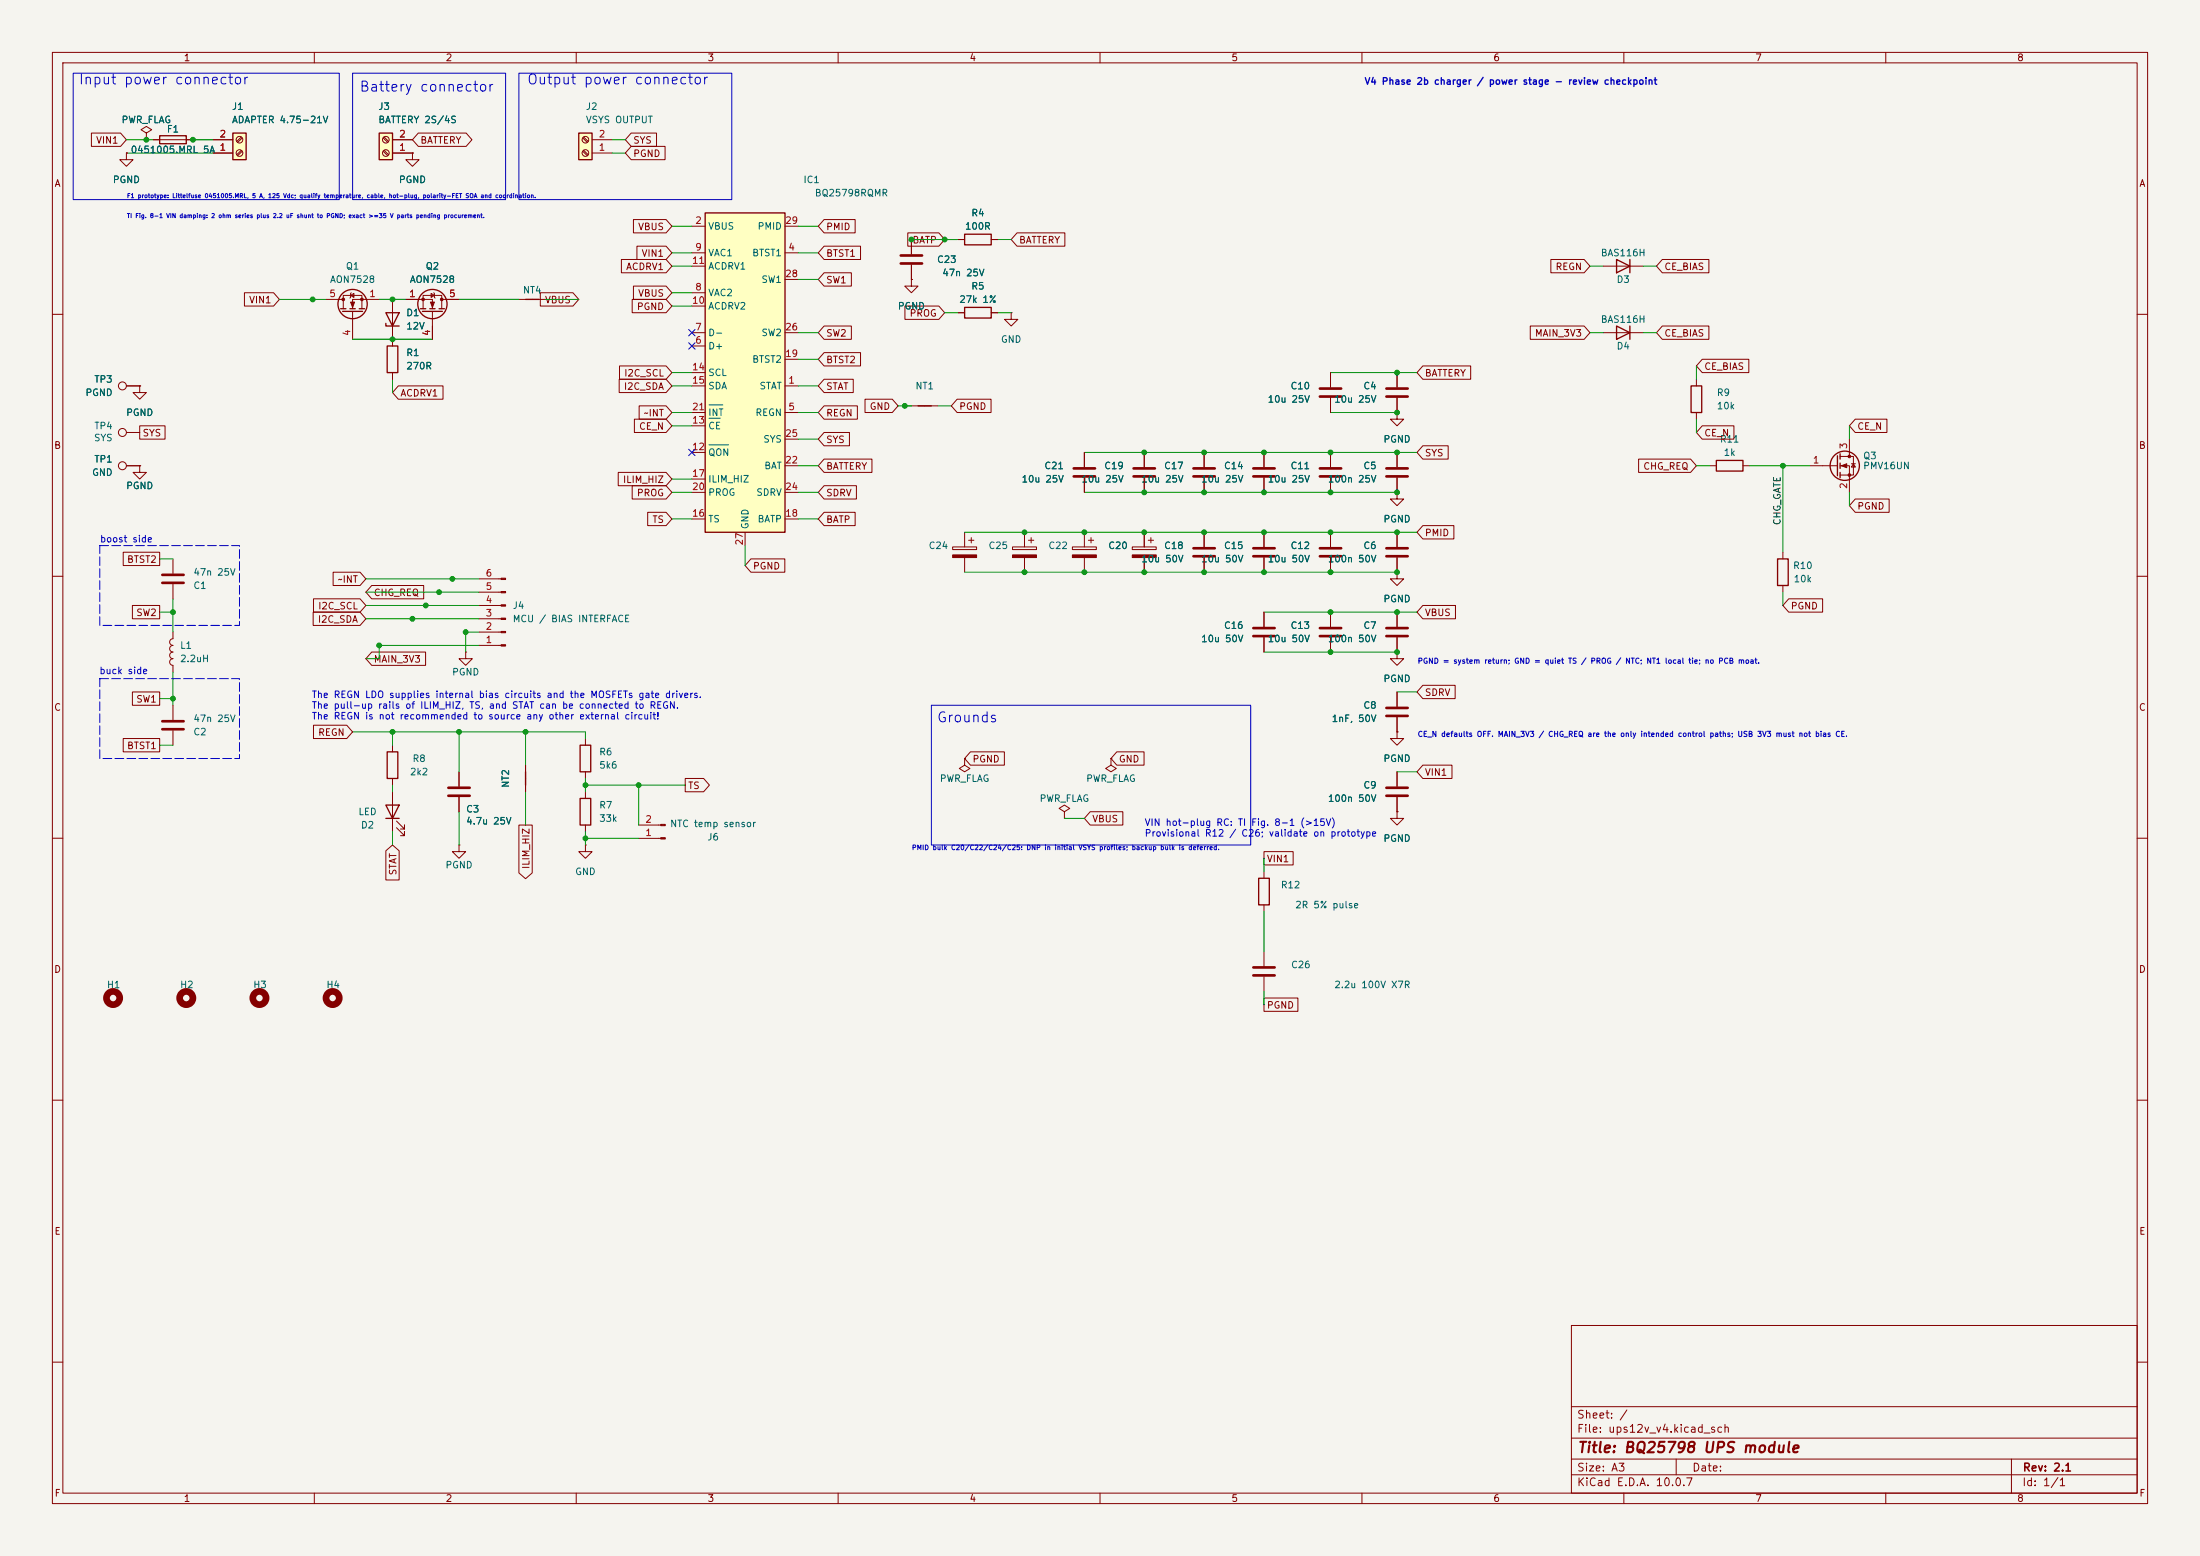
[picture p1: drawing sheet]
<svg xmlns="http://www.w3.org/2000/svg" width="420mm" height="297mm" viewBox="0 0 420 297" stroke-linecap="round" stroke-linejoin="round" font-family="sans-serif">
<path d="M0 0h420v297h-420z" fill="#f5f4ef" stroke="#f5f4ef" stroke-width=".19"/>
<g fill="none" stroke="#840000" stroke-width=".19">
<path d="M10 10h400v277h-400zM12 12h396v273h-396zM60 10v2M110 10v2M160 10v2M210 10v2M260 10v2M310 10v2M360 10v2M174 53.3v1.3h1.3l-1.3 1.3-1.3-1.3h1.3M174 53.3h.1M174 45.7v2.8"/>
<path d="M174 50.5v2.8M182.9 45.7h1.2M182.9 59.7h1.2M189.2 45.7h1.3M189.2 59.7h1.3M193 59.7v1.3h1.3l-1.3 1.2-1.2-1.2h1.2M193 59.7h.1M306.1 50.8h7.6M10 60h2M24.1 73.7h2.6M26.7 73.7v1.2h-1.3l1.3 1.3 1.2-1.3h-1.2M26.7 73.7h.1"/>
<path d="M74.9 64.8v1.2M74.9 71.1v1.3M174 77.5h5.1M254 71.1v2.8M254 75.9v2.8M306.1 63.5h7.6M323.8 72.4v1.3M323.8 78.7v1.3M408 60h2M24.1 88.9h2.6M24.1 82.6h2.6M26.7 88.9v1.3h1.2l-1.2 1.2-1.3-1.2h1.3"/>
<path d="M26.7 88.9h.1M229.9 86.4v2.8M229.9 91.2v2.8M266.7 94v1.3h-1.3l1.3 1.2 1.3-1.2h-1.3M266.7 94h.1M345.4 88.9h5.4M351.3 87.1h2.5v3.6h-2.5M351.3 88.9h1.8v5.1M353.1 83.8v3.3M353.4 88.5h.8M353.8 88.5l.4 .7h-.8zM10 110h2"/>
<path d="M33 106.7v2.8M33 111.5v2.8M91.4 118.1h4.3M91.4 115.6h4.3M91.4 113h4.3M91.4 110.5h4.3M408 110h2M33 134.6v2.8M33 139.4v2.8M88.9 124.5v1.2h1.3l-1.3 1.3-1.3-1.3h1.3M88.9 124.5h.1M91.4 123.2h4.3"/>
<path d="M91.4 120.7h4.3M10 160h2M87.6 147.3v2.8M87.6 152.1v2.8M100.3 146.1v5M111.8 141v1.2M111.8 147.3v1.3M408 160h2M10 210h2M408 210h2M300 253h108v32h-108zM10 260h2"/>
<path d="M300 278.5h108M300 274.5h108M300 268.5h108M320 278.5v3M384 278.5v6.5M408 260h2M60 285v2M110 285v2M160 285v2M210 285v2M260 285v2M300 281.5h108"/>
<path d="M310 285v2M360 285v2"/>
<circle cx="23.4" cy="73.7" r=".76"/>
<circle cx="23.4" cy="88.9" r=".76"/>
<circle cx="23.4" cy="82.5" r=".76"/>
</g>
<g fill="none" stroke="#840000" stroke-width=".25">
<path d="M184.1 44.7h5.1v2h-5.1zM184.1 58.7h5.1v2h-5.1zM308.6 49.5l2.5 1.3-2.5 1.3zM311.1 49.5v2.6M73.9 66h2v5.1h-2zM175.3 77.5h2.5M308.6 62.2l2.5 1.3-2.5 1.3zM311.1 62.2v2.6M322.8 73.7h2.1v5h-2.1zM350.8 87v3.8M351.3 86.6v1M351.3 88.4v1"/>
<path d="M351.3 90.2v1M100.3 147.3v2.6M110.7 142.2h2.1v5.1h-2.1z"/>
<circle cx="352.2" cy="88.9" r="2.79"/>
</g>
<g fill="#840000" stroke="#840000" stroke-width=".19">
<path d="M351.5 88.9l1.1-.4v.8z"/>
<path d="M95.7 123.1h.8v.2h-.8z"/>
<path d="M95.7 120.5h.8v.3h-.8z"/>
<path d="M95.7 118h.8v.2h-.8z"/>
<path d="M95.7 115.4h.8v.3h-.8z"/>
<path d="M95.7 112.9h.8v.3h-.8z"/>
<path d="M95.7 110.4h.8v.2h-.8z"/>
<circle cx="353.1" cy="87.1" r=".25"/>
<circle cx="353.1" cy="90.7" r=".25"/>
</g>
<path d="M172 48.8h4M172 50.3h4M252 74.2h4M252 75.7h4M227.8 89.4h4.1M227.8 90.9h4.1M31 111.3h4.1M31 109.7h4.1M31 139.2h4.1M31 137.7h4.1M85.6 150.4h4.1M85.6 151.9h4.1" fill="none" stroke="#840000" stroke-width=".51"/>
<path d="M44.4 25.4h2.6v5.1h-2.6z" fill="#ffffc2"/>
<path d="M44.4 25.4h2.6v5.1h-2.6zM339.3 106.7h2.1v5.1h-2.1zM73.7 153.7h2.5l-1.3 2.5zM73.7 156.2h2.5M73.9 143.5h2v5.1h-2zM110.7 152.4h2.1v5.1h-2.1z" fill="none" stroke="#840000" stroke-width=".25"/>
<g fill="none" stroke="#840000" stroke-width=".19">
<path d="M40.6 29.2h3.8M40.6 26.7h3.8M46.1 28.7l-.9 .8M46.1 26.2l-.9 .8M46.2 28.9l-.8 .8M46.2 26.3l-.8 .9M266.7 78.7v1.3h-1.3l1.3 1.3 1.3-1.3h-1.3M266.7 78.7h.1M266.7 71.1v2.8M266.7 75.9v2.8M218.4 86.4v2.8M218.4 91.2v2.8"/>
<path d="M241.3 86.4v2.8M241.3 91.2v2.8M254 86.4v2.8M254 91.2v2.8M216.2 104.4h4.5v.5h-4.5zM218.4 101.6v2.8M218.4 106.4v2.8M219.2 103.1h1M219.7 102.6v1M229.9 101.6v2.8M229.9 106.4v2.8M241.3 101.6v2.8"/>
<path d="M241.3 106.4v2.8M241.3 116.8v2.8M340.4 105.4v1.3M340.4 111.8v1.2M33 120.7v1.2a.64 .64 0 0 0-.6 .7 .64 .64 0 0 0 .6 .6 .64 .64 0 0 0-.6 .6 .64 .64 0 0 0 .6 .7 .64 .64 0 0 0-.6 .6 .64 .64 0 0 0 .6 .6 .64 .64 0 0 0-.6 .7 .64 .64 0 0 0 .6 .6v1.3M241.3 121.7v2.8M74.9 142.2v1.3M74.9 148.6v1.3M74.9 151.1v7.7M75.7 158l1.5 1.5v-.7v.7h-.7M75.7 156.7l1.5 1.5v-.7v.7h-.7M111.8 151.1v1.3"/>
<path d="M111.8 157.5v1.3M121.9 157.5h4.2M87.6 161.3v1.3h1.3l-1.3 1.2-1.2-1.2h1.2M87.6 161.3h.1M111.8 161.3v1.3h1.2l-1.2 1.2-1.3-1.2h1.3M111.8 161.3h.1M121.9 160h4.2"/>
<circle cx="45.7" cy="26.7" r=".63"/>
<circle cx="45.7" cy="29.2" r=".63"/>
</g>
<g fill="none" stroke="#840000" stroke-width=".51">
<path d="M264.7 74.2h4M264.7 75.7h4M216.4 89.4h4.1M216.4 90.9h4.1M239.3 89.4h4M239.3 90.9h4M252 89.4h4M252 90.9h4M227.8 104.6h4.1M227.8 106.2h4.1M239.3 104.6h4M239.3 106.2h4"/>
<path d="M239.3 119.9h4M239.3 121.4h4"/>
</g>
<g fill="#840000" stroke="#840000" stroke-width=".19">
<path d="M216.2 105.9h4.5v.5h-4.5z"/>
<path d="M126.1 159.9h.9v.2h-.9z"/>
<path d="M126.1 157.4h.9v.2h-.9z"/>
</g>
<g fill="none" stroke="#840000" stroke-width="1.3">
<circle cx="21.6" cy="190.5" r="1.27"/>
<circle cx="35.6" cy="190.5" r="1.27"/>
<circle cx="49.5" cy="190.5" r="1.27"/>
<circle cx="63.5" cy="190.5" r="1.27"/>
</g>
<path d="M134.6 40.6h15.3v61h-15.3z" fill="#ffffc2"/>
<path d="M100.3 57.2h2.6M134.6 40.6h15.3v61h-15.3z" fill="none" stroke="#840000" stroke-width=".25"/>
<g fill="none" stroke="#840000" stroke-width=".19">
<path d="M99.1 57.2h5M132.1 43.2h2.5M132.1 48.3h2.5M132.1 55.9h2.5M132.1 58.4h2.5M132.1 50.8h2.5M149.9 43.2h2.5M149.9 48.3h2.5M149.9 53.3h2.5M132.1 73.7h2.5M132.1 78.7h2.5M132.1 66h2.5"/>
<path d="M132.1 63.5h2.5M132.1 71.1h2.5M149.9 73.7h2.5M149.9 78.7h2.5M149.9 63.5h2.5M149.9 68.6h2.5M132.1 86.4h2.5M132.1 81.3h2.5M132.1 99.1h2.5M132.1 91.4h2.5M132.1 94h2.5M149.9 99.1h2.5"/>
<path d="M149.9 94h2.5M149.9 88.9h2.5M149.9 83.8h2.5M266.7 86.4v2.8M266.7 91.2v2.8M142.2 101.6v2.5M254 101.6v2.8M254 106.4v2.8M254 116.8v2.8M266.7 101.6v2.8M266.7 106.4v2.8M254 121.7v2.8"/>
<path d="M184.1 144.8v1.3l-1 .6 1 .6 1.1-.6-1.1-.6M184.1 144.8h.1M203.2 154.9l1-.6-1-.6-1 .6 1 .6v1.3M203.2 156.2h.1M212.1 144.8v1.3l-1 .6 1 .6 1-.6-1-.6M212.1 144.8h.1"/>
</g>
<path d="M135.4 79.8h2.1M135.4 77.3h2.6M135.4 84.9h3.7" fill="none" stroke="#006464" stroke-width=".19"/>
<path d="M264.7 89.4h4M264.7 90.9h4M252 104.6h4M252 106.2h4M252 119.9h4M264.7 104.6h4M264.7 106.2h4M252 121.4h4" fill="none" stroke="#840000" stroke-width=".51"/>
<path d="M110.5 25.4h2.5v5.1h-2.5z" fill="#ffffc2"/>
<g fill="none" stroke="#840000" stroke-width=".25">
<path d="M30.5 25.9h5.1v1.5h-5.1zM110.5 25.4h2.5v5.1h-2.5zM65 58.9h1M65.4 59.4h3.8M66.8 58.9h1M68.6 58.9h1M73.7 59.7h2.5l-1.3 2.5zM80.3 58.9h1M80.6 59.4h3.9M82 58.9h1.1M83.8 58.9h1M73.7 61.7v.5h2.5"/>
<path d="M327.7 87.9h5v2h-5z"/>
<circle cx="67.3" cy="58" r="2.79"/>
<circle cx="82.5" cy="58" r="2.79"/>
</g>
<g fill="none" stroke="#840000" stroke-width=".19">
<path d="M27.9 25.4l1.1-.6-1.1-.7-1 .7 1 .6v1.3M27.9 26.7h.1M29.2 26.7h7.6M111.3 28.9l.8 .8M111.3 26.3l.8 .9M111.4 28.7l.9 .8M111.4 26.2l.9 .8M113 29.2h3.8M113 26.7h3.8M62.2 57.2h3.3M65.5 58.9v-2.5h3.6v2.5M66.9 56.4l.7-.4v.8z"/>
<path d="M67.1 55.9l-.3 1M67.3 59.4v5.4M72.4 57.2h-5.1v1.7M74.9 57.2v7.6M77.5 57.2h5v1.7M80.8 58.9v-2.5h3.5v2.5M82.3 56l.6 .4-.6 .4zM82.5 59.4v5.4M82.8 55.9l.3 1M84.3 57.2h3.3M326.4 88.9h1.3M332.7 88.9h1.3"/>
<path d="M181.9 104.4h4.5v.5h-4.5zM184.1 101.6v2.8M184.1 106.4v2.8M184.9 103.1h1M185.4 102.6v1M193.3 104.4h4.6v.5h-4.6zM195.6 101.6v2.8M195.6 106.4v2.8M196.3 103.1h1.1M196.8 102.6v1M266.7 109.2v1.3h-1.3l1.3 1.3 1.3-1.3h-1.3M266.7 109.2h.1"/>
<path d="M266.7 116.8v2.8M266.7 124.5v1.2h-1.3l1.3 1.3 1.3-1.3h-1.3M266.7 124.5h.1M266.7 121.7v2.8M266.7 132.1v2.8M266.7 136.9v2.8M241.3 181.6v2.8M241.3 186.4v2.8"/>
<circle cx="111.8" cy="29.2" r=".63"/>
<circle cx="111.8" cy="26.7" r=".63"/>
</g>
<g fill="#840000" stroke="#840000" stroke-width=".19">
<path d="M82.2 57.7h.7l-.4 1z"/>
<path d="M66.9 57.7h.8l-.4 1z"/>
<path d="M181.9 105.9h4.5v.5h-4.5z"/>
<path d="M193.3 105.9h4.6v.5h-4.6z"/>
<circle cx="84.3" cy="57.1" r=".25"/>
<circle cx="80.8" cy="57.1" r=".25"/>
<circle cx="65.5" cy="57.1" r=".25"/>
<circle cx="69.1" cy="57.1" r=".25"/>
</g>
<path d="M264.7 119.9h4M264.7 121.4h4M264.7 135.1h4M264.7 136.7h4M239.3 184.7h4M239.3 186.2h4" fill="none" stroke="#840000" stroke-width=".51"/>
<path d="M72.4 25.4h2.5v5.1h-2.5z" fill="#ffffc2"/>
<path d="M72.4 25.4h2.5v5.1h-2.5zM240.3 167.6h2v5.1h-2z" fill="none" stroke="#840000" stroke-width=".25"/>
<g fill="none" stroke="#840000" stroke-width=".19">
<path d="M17.5 25.4h5.5l1.1 1.3-1.1 1.2h-5.5zM24.1 29.2v1.3h-1.2l1.2 1.3 1.3-1.3h-1.3M24.1 29.2h.1M27.9 26.7h.1M29.2 26.7h1.3M35.6 26.7h1.2M40.6 29.2h3.8M40.6 26.7h3.8M73.2 28.9l.8 .8M73.2 26.3l.8 .9M73.3 28.7l.9 .8M73.3 26.2l.9 .8"/>
<path d="M74.9 29.2h3.8M74.9 26.7h3.8M78.7 29.2v1.3h1.3l-1.3 1.3-1.2-1.3h1.2M78.7 29.2h.1M79.9 25.4h9.1l1.1 1.3-1.1 1.2h-9.1l-1.2-1.2zM120.5 27.9h6.5v2.6h-6.5l-1.1-1.3zM120.5 25.4h4.8v2.5h-4.8l-1.1-1.2zM46.7 55.9h5.5l1.1 1.3-1.1 1.2h-5.5zM74.9 57.2v2.5M77.5 57.2h2.5M85.1 57.2h2.5M103.1 55.9h6.3l1.1 1.3-1.1 1.2h-6.3z"/>
<path d="M118.6 49.5h8.6l1.1 1.3-1.1 1.3h-8.6zM120.7 57.1h6.5l1.1 1.3-1.1 1.3h-6.5zM120.9 41.9h6.3l1.1 1.3-1.1 1.3h-6.3zM120.9 54.6h6.3l1.1 1.3-1.1 1.3h-6.3zM121.6 47h5.6l1.1 1.3-1.1 1.2h-5.6zM157.3 47h7v2.5h-7l-1.1-1.2zM157.3 52.1h5.2v2.5h-5.2l-1.1-1.3zM157.3 41.9h6v2.6h-6l-1.1-1.3zM172.8 58.4h6.4l1.1 1.3-1.1 1.3h-6.4zM173.3 44.4h5.9l1.1 1.3-1.1 1.3h-5.9zM174 53.3h.1M174 45.7v2.8"/>
<path d="M174 50.5v2.8M182.9 45.7h1.2M182.9 59.7h1.2M189.2 45.7h1.3M189.2 59.7h1.3M194.2 44.4h9.1v2.6h-9.1l-1.2-1.3zM296.1 49.5h6.3l1.1 1.3-1.1 1.3h-6.3zM317.3 49.5h8.9v2.6h-8.9l-1.1-1.3zM24.1 73.7h2.6M26.7 73.7h.1M74.9 62.2v3.8M74.9 71.1v1.3"/>
<path d="M76 73.7h8.6v2.5h-8.6l-1.1-1.3zM82.5 62.2v2.6M118.2 72.4h9l1.1 1.3-1.1 1.2h-9zM118.3 69.8h8.9l1.1 1.3-1.1 1.3h-8.9zM122 77.5h5.2l1.1 1.2-1.1 1.3h-5.2zM157.3 72.4h5.6v2.5h-5.6l-1.1-1.2zM157.3 67.3h7v2.6h-7l-1.1-1.3zM157.3 62.2h5.2v2.6h-5.2l-1.1-1.3zM157.3 77.5h6.4v2.5h-6.4l-1.1-1.3zM165.1 76.2h5.2l1.1 1.3-1.1 1.2h-5.2zM182.7 76.2h6.5v2.5h-6.5l-1.1-1.2zM254 71.1v2.8"/>
<path d="M254 75.9v2.8M266.7 78.7h.1M266.7 71.1v2.8M266.7 75.9v2.8M271.6 69.8h9.2v2.6h-9.2l-1.1-1.3zM292.1 62.2h10.3l1.1 1.3-1.1 1.3h-10.3zM317.3 62.2h8.9v2.6h-8.9l-1.1-1.3zM325 68.6h8.9v2.5h-8.9l-1.2-1.2zM24.1 88.9h2.6M26.7 81.3h4.8v2.5h-4.8zM26.7 88.9h.1M118 90.2h9.2l1.1 1.2-1.1 1.3h-9.2z"/>
<path d="M120.7 92.7h6.5l1.1 1.3-1.1 1.3h-6.5zM121.1 80h6.1l1.1 1.3-1.1 1.3h-6.1zM123.6 97.8h3.6l1.1 1.3-1.1 1.2h-3.6zM157.3 97.8h6v2.5h-6l-1.1-1.2zM157.3 87.6h9.2v2.6h-9.2l-1.1-1.3zM157.3 82.5h4.9v2.6h-4.9l-1.1-1.3zM157.3 92.7h6.2v2.6h-6.2l-1.1-1.3zM207 86.4v2.8M207 91.2v2.8M218.4 86.4v2.8M218.4 91.2v2.8M229.9 86.4v2.8"/>
<path d="M229.9 91.2v2.8M241.3 86.4v2.8M241.3 91.2v2.8M254 86.4v2.8M254 91.2v2.8M266.7 94h.1M266.7 86.4v2.8M266.7 91.2v2.8M271.6 85.1h4.9v2.5h-4.9l-1.1-1.2zM312.8 87.6h9.9l1.1 1.3-1.1 1.3h-9.9zM325 81.3h6v2.5h-6l-1.2-1.2zM354.2 95.2h6.4v2.6h-6.4l-1.1-1.3z"/>
<path d="M354.2 80h6v2.6h-6l-1.1-1.3zM23.5 105.4h7v2.6h-7zM25.3 115.6h5.2v2.5h-5.2zM59.8 116.8h8.9l1.1 1.3-1.1 1.3h-8.9zM59.8 114.3h8.9l1.1 1.3-1.1 1.2h-8.9zM63.6 109.2h5.1l1.1 1.3-1.1 1.3h-5.1zM71 111.8h9.9v2.5h-9.9l-1.2-1.3zM143.4 106.7h6.4v2.5h-6.4l-1.2-1.2zM204.7 104.4h4.6v.5h-4.6zM207 101.6v2.8M207 106.4v2.8M207.8 103.1h1"/>
<path d="M208.3 102.6v1M218.4 101.6v2.8M218.4 106.4v2.8M229.9 101.6v2.8M229.9 106.4v2.8M241.3 101.6v2.8M241.3 106.4v2.8M241.3 116.8v2.8M254 101.6v2.8M254 106.4v2.8M254 116.8v2.8M266.7 109.2h.1"/>
<path d="M266.7 101.6v2.8M266.7 106.4v2.8M266.7 116.8v2.8M271.6 115.6h6.3v2.5h-6.3l-1.1-1.3zM271.6 100.3h6v2.6h-6l-1.1-1.3zM341.5 114.3h6.4v2.5h-6.4l-1.1-1.2zM25.3 132.1h5.2v2.5h-5.2zM59.8 138.4h6.4l1.1 1.3-1.1 1.3h-6.4zM71 124.5h10.2v2.5h-10.2l-1.2-1.3zM241.3 121.7v2.8M254 121.7v2.8M266.7 139.7v1.3h-1.3l1.3 1.2 1.3-1.2h-1.3"/>
<path d="M266.7 139.7h.1M266.7 124.5h.1M266.7 121.7v2.8M266.7 132.1v2.8M266.7 136.9v2.8M271.6 130.8h6.2v2.6h-6.2l-1.1-1.3zM23.5 141h7v2.5h-7zM87.6 147.3v2.8M87.6 152.1v2.8M99.1 157.5h2.5v9.1l-1.3 1.1-1.2-1.1zM100.3 146.1v5M130.8 148.6h3.5l1.1 1.3-1.1 1.2h-3.5z"/>
<path d="M185.3 143.5h6.4v2.6h-6.4l-1.2-1.3zM208.1 154.9h6.3v2.6h-6.3l-1.1-1.3zM213.2 143.5h5.2v2.6h-5.2l-1.1-1.3zM266.7 154.9v1.3h-1.3l1.3 1.3 1.3-1.3h-1.3M266.7 154.9h.1M266.7 147.3v2.8M266.7 152.1v2.8M271.6 146h5.6v2.6h-5.6l-1.1-1.3zM73.7 162.4l1.2-1.1 1.3 1.1v5.6h-2.5zM241.3 162.6h5.6v2.5h-5.6zM241.3 166.4v1.2M241.3 172.7v1.3"/>
<path d="M241.3 190.5h6.5v2.5h-6.5z"/>
<circle cx="73.7" cy="29.2" r=".63"/>
<circle cx="73.7" cy="26.7" r=".63"/>
</g>
<path d="M205 89.4h4M205 90.9h4M264.7 150.4h4M264.7 151.9h4" fill="none" stroke="#840000" stroke-width=".51"/>
<path d="M204.7 105.9h4.6v.5h-4.6z" fill="#840000" stroke="#840000" stroke-width=".19"/>
<g fill="none" stroke="#009600" stroke-width=".19">
<path d="M24.1 29.2h16.5M24.1 26.7h5.1M36.8 26.7h3.8M116.8 29.2h2.6M116.8 26.7h2.6M53.3 57.2h8.9M72.4 57.2h5.1M87.6 57.2h11.5M104.1 57.2h6.4M128.3 48.3h3.8M128.3 55.9h3.8M128.3 43.2h3.8"/>
<path d="M128.3 50.8h3.8M128.3 58.4h3.8M152.4 48.3h3.8M152.4 53.3h3.8M152.4 43.2h3.8M174 45.7h8.9M180.3 59.7h2.6M190.5 45.7h2.5M190.5 59.7h2.5M303.5 50.8h2.6M313.7 50.8h2.5M67.3 64.8h15.2"/>
<path d="M74.9 72.4v2.5M128.3 73.7h3.8M128.3 71.1h3.8M128.3 78.7h3.8M152.4 73.7h3.8M152.4 68.6h3.8M152.4 63.5h3.8M152.4 78.7h3.8M171.4 77.5h2.6M179.1 77.5h2.5M254 71.1h16.5M254 78.7h12.7"/>
<path d="M303.5 63.5h2.6M313.7 63.5h2.5M323.8 69.9v2.5M128.3 99.1h3.8M128.3 94h3.8M128.3 91.4h3.8M128.3 81.3h3.8M152.4 83.8h3.8M152.4 99.1h3.8M152.4 94h3.8M152.4 88.9h3.8M207 94h59.7"/>
<path d="M207 86.4h63.5M323.8 80v2.6M323.8 88.9h2.6M334 88.9h11.4M340.4 88.9v16.5M353.1 81.3v2.5M353.1 94v2.5M30.5 106.7h2.5M30.5 116.8h2.5M33 114.3v6.4M69.8 115.6h21.6M69.8 113h21.6"/>
<path d="M69.8 110.5h21.6M69.8 118.1h21.6M142.2 104.1v3.9M184.1 101.6h86.4M184.1 109.2h82.6M241.3 116.8h29.2M340.4 113v2.6M30.5 133.4h2.5M33 128.3v6.3M67.3 139.7h44.5v1.3M74.9 139.7v2.5M87.6 139.7v7.6"/>
<path d="M91.4 123.2h-19v2.5h-2.6M91.4 120.7h-2.5v3.8M100.3 139.7v6.4M241.3 124.5h25.4M266.7 132.1h3.8M30.5 142.2h2.5M74.9 149.9v1.2M74.9 158.8v2.5M87.6 154.9v6.4M100.3 151.1v6.4M111.8 149.9h19M111.8 148.6v2.5"/>
<path d="M111.8 158.8v2.5M121.9 149.9v7.6M203.2 156.2h3.8M266.7 147.3h3.8M111.8 160h10.1M241.3 163.8v2.6M241.3 174v7.6M241.3 189.2v2.6"/>
</g>
<path d="M131.5 62.9l1.2 1.2M131.5 65.4l1.2 1.2M132.7 62.9l-1.2 1.2M132.7 65.4l-1.2 1.2M131.5 85.8l1.2 1.2M132.7 85.8l-1.2 1.2" fill="none" stroke="#000084" stroke-width=".19"/>
<path d="M14 14h50.8v24.1h-50.8zM67.3 14h29.2v24.1h-29.2zM99.1 14h40.6v24.1h-40.6zM177.8 134.6h61v26.7h-61z" fill="none" stroke="#0000c2" stroke-width=".19"/>
<path d="M19 104.1h26.7v15.3h-26.7zM19 129.5h26.7v15.3h-26.7z" fill="none" stroke="#0000c2" stroke-width=".19" stroke-dasharray="1.7 .6"/>
<g fill="#009600" stroke="#009600" stroke-width=".19">
<circle cx="172.7" cy="77.5" r=".46"/>
<circle cx="180.3" cy="45.7" r=".46"/>
<circle cx="174" cy="45.7" r=".46"/>
<circle cx="229.9" cy="86.4" r=".46"/>
<circle cx="218.4" cy="86.4" r=".46"/>
<circle cx="218.4" cy="94" r=".46"/>
<circle cx="218.4" cy="101.6" r=".46"/>
<circle cx="218.4" cy="109.2" r=".46"/>
<circle cx="229.9" cy="101.6" r=".46"/>
<circle cx="229.9" cy="109.2" r=".46"/>
<circle cx="241.3" cy="101.6" r=".46"/>
<circle cx="241.3" cy="109.2" r=".46"/>
<circle cx="229.9" cy="94" r=".46"/>
<circle cx="254" cy="116.8" r=".46"/>
<circle cx="254" cy="124.5" r=".46"/>
<circle cx="266.7" cy="116.8" r=".46"/>
<circle cx="254" cy="109.2" r=".46"/>
<circle cx="266.7" cy="124.5" r=".46"/>
<circle cx="254" cy="101.6" r=".46"/>
<circle cx="266.7" cy="109.2" r=".46"/>
<circle cx="254" cy="94" r=".46"/>
<circle cx="266.7" cy="101.6" r=".46"/>
<circle cx="266.7" cy="94" r=".46"/>
<circle cx="266.7" cy="78.7" r=".46"/>
<circle cx="266.7" cy="71.1" r=".46"/>
<circle cx="254" cy="86.4" r=".46"/>
<circle cx="241.3" cy="86.4" r=".46"/>
<circle cx="241.3" cy="94" r=".46"/>
<circle cx="266.7" cy="86.4" r=".46"/>
<circle cx="340.4" cy="88.9" r=".46"/>
<circle cx="195.6" cy="101.6" r=".46"/>
<circle cx="195.6" cy="109.2" r=".46"/>
<circle cx="207" cy="109.2" r=".46"/>
<circle cx="207" cy="101.6" r=".46"/>
<circle cx="111.8" cy="149.9" r=".46"/>
<circle cx="121.9" cy="149.9" r=".46"/>
<circle cx="100.3" cy="139.7" r=".46"/>
<circle cx="111.8" cy="160" r=".46"/>
<circle cx="87.6" cy="139.7" r=".46"/>
<circle cx="83.8" cy="113" r=".46"/>
<circle cx="81.3" cy="115.6" r=".46"/>
<circle cx="86.4" cy="110.5" r=".46"/>
<circle cx="33" cy="116.8" r=".46"/>
<circle cx="74.9" cy="64.8" r=".46"/>
<circle cx="78.7" cy="118.1" r=".46"/>
<circle cx="72.4" cy="123.2" r=".46"/>
<circle cx="74.9" cy="139.7" r=".46"/>
<circle cx="88.9" cy="120.7" r=".46"/>
<circle cx="33" cy="133.4" r=".46"/>
<circle cx="74.9" cy="57.2" r=".46"/>
<circle cx="59.7" cy="57.2" r=".46"/>
<circle cx="27.9" cy="26.7" r=".46"/>
<circle cx="36.8" cy="26.7" r=".46"/>
</g>
<text font-size="2" fill="#840000" x="301" y="277.8">Title: BQ25798 UPS module</text>
<g font-size="1.9" fill="#0000c2">
<text x="14.9" y="16.6">Input power connector</text>
<text x="68.5" y="18">Battery connector</text>
<text x="100.5" y="16.6">Output power connector</text>
<text x="178.7" y="138.4">Grounds</text>
</g>
<g font-size="1.5" fill="#840000">
<text x="300.9" y="273.8">File: ups12v_v4.kicad_sch</text>
<text x="300.9" y="271.1">Sheet: /</text>
<text x="300.9" y="281.2">Size: A3</text>
<text x="322.9" y="281.2">Date:</text>
<text x="386" y="281.2">Rev: 2.1</text>
<text x="300.9" y="284">KiCad E.D.A. 10.0.7</text>
<text x="385.9" y="284">Id: 1/1</text>
</g>
<g font-size="1.3" fill="#840000">
<text x="35" y="12">1</text>
<text x="85" y="12">2</text>
<text x="135" y="12">3</text>
<text x="185" y="12">4</text>
<text x="235" y="12">5</text>
<text x="285" y="12">6</text>
<text x="335" y="12">7</text>
<text x="385" y="12">8</text>
<text x="18.2" y="27.7">VIN1</text>
<text x="80.1" y="27.7">BATTERY</text>
<text x="120.8" y="27.7">SYS</text>
<text x="10.3" y="36">A</text>
<text x="120.8" y="30.3">PGND</text>
<text x="408.3" y="36">A</text>
<text x="121.7" y="44.2">VBUS</text>
<text x="157.6" y="44.2">PMID</text>
<text x="174.1" y="46.8">BATP</text>
<text x="194.4" y="46.8">BATTERY</text>
<text x="119.4" y="51.9">ACDRV1</text>
<text x="122.4" y="49.3">VIN1</text>
<text x="157.6" y="49.3">BTST1</text>
<text x="296.9" y="51.9">REGN</text>
<text x="317.6" y="51.9">CE_BIAS</text>
<text x="47.5" y="58.2">VIN1</text>
<text x="103.9" y="58.2">VBUS</text>
<text x="121.5" y="59.5">PGND</text>
<text x="121.7" y="56.9">VBUS</text>
<text x="157.6" y="54.4">SW1</text>
<text x="157.6" y="64.6">SW2</text>
<text x="173.5" y="60.7">PROG</text>
<text x="292.9" y="64.6">MAIN_3V3</text>
<text x="317.6" y="64.6">CE_BIAS</text>
<text x="157.6" y="69.6">BTST2</text>
<text x="325.3" y="70.9">CE_BIAS</text>
<text x="76.3" y="76">ACDRV1</text>
<text x="119" y="74.7">I2C_SDA</text>
<text x="119.1" y="72.2">I2C_SCL</text>
<text x="157.6" y="74.7">STAT</text>
<text x="271.9" y="72.2">BATTERY</text>
<text x="27.1" y="83.6">SYS</text>
<text x="121.9" y="82.3">CE_N</text>
<text x="122.8" y="79.8">~INT</text>
<text x="157.6" y="79.8">REGN</text>
<text x="165.9" y="78.5">GND</text>
<text x="183" y="78.5">PGND</text>
<text x="325.3" y="83.6">CE_N</text>
<text x="354.5" y="82.3">CE_N</text>
<text x="10.2" y="86">B</text>
<text x="157.6" y="90">BATTERY</text>
<text x="157.6" y="84.9">SYS</text>
<text x="271.9" y="87.4">SYS</text>
<text x="313.6" y="90">CHG_REQ</text>
<text x="408.2" y="86">B</text>
<text x="118.8" y="92.5">ILIM_HIZ</text>
<text x="121.5" y="95">PROG</text>
<text x="157.6" y="95">SDRV</text>
<text x="124.4" y="100.1">TS</text>
<text x="157.6" y="100.1">BATP</text>
<text x="354.5" y="97.6">PGND</text>
<text x="24.2" y="107.7">BTST2</text>
<text x="271.9" y="102.7">PMID</text>
<text x="64.4" y="111.5">~INT</text>
<text x="143.6" y="109">PGND</text>
<text x="25.9" y="117.9">SW2</text>
<text x="60.6" y="119.2">I2C_SDA</text>
<text x="60.6" y="116.6">I2C_SCL</text>
<text x="71.3" y="114.1">CHG_REQ</text>
<text x="271.9" y="117.9">VBUS</text>
<text x="341.8" y="116.6">PGND</text>
<text x="71.3" y="126.8">MAIN_3V3</text>
<text x="10.2" y="136">C</text>
<text x="25.9" y="134.4">SW1</text>
<text x="271.9" y="133.1">SDRV</text>
<text x="408.2" y="136">C</text>
<text x="24.2" y="143.3">BTST1</text>
<text x="60.6" y="140.8">REGN</text>
<text x="185.6" y="145.8">PGND</text>
<text x="213.5" y="145.8">GND</text>
<text x="271.9" y="148.4">VIN1</text>
<text x="131.3" y="150.9">TS</text>
<text x="208.4" y="157.3">VBUS</text>
<text x="76" y="167.2" transform="rotate(-90 76 167.2)">STAT</text>
<text x="101.4" y="166" transform="rotate(-90 101.4 166)">ILIM_HIZ</text>
<text x="241.7" y="164.9">VIN1</text>
<text x="10.2" y="186">D</text>
<text x="408.2" y="186">D</text>
<text x="241.7" y="192.8">PGND</text>
<text x="10.3" y="236">E</text>
<text x="408.3" y="236">E</text>
<text x="10.3" y="286">F</text>
<text x="35" y="287">1</text>
<text x="85" y="287">2</text>
<text x="135" y="287">3</text>
<text x="185" y="287">4</text>
<text x="235" y="287">5</text>
<text x="285" y="287">6</text>
<text x="335" y="287">7</text>
<text x="385" y="287">8</text>
<text x="408.3" y="286">F</text>
</g>
<g font-size="1.3" fill="#0000c2">
<text x="260.4" y="16.5">V4 Phase 2b charger / power stage - review checkpoint</text>
<text x="19" y="103.8">boost side</text>
<text x="18.9" y="129">buck side</text>
<text x="59.4" y="133.5">The REGN LDO supplies internal bias circuits and the MOSFETs gate drivers.</text>
<text x="59.4" y="135.6">The pull-up rails of ILIM_HIZ, TS, and STAT can be connected to REGN.</text>
<text x="59.4" y="137.6">The REGN is not recommended to source any other external circuit!</text>
<text x="218.4" y="157.9">VIN hot-plug RC: TI Fig. 8-1 (&gt;15V)</text>
<text x="218.4" y="160">Provisional R12 / C26; validate on prototype</text>
</g>
<g font-size="1.3" fill="#006464">
<text x="23.1" y="23.8">PWR_FLAG</text>
<text x="44.2" y="21.3">J1</text>
<text x="44.2" y="23.8">ADAPTER 4.75-21V</text>
<text x="72.1" y="21.3">J3</text>
<text x="72.1" y="23.8">BATTERY 2S/4S</text>
<text x="111.7" y="21.3">J2</text>
<text x="111.7" y="23.8">VSYS OUTPUT</text>
<text x="24.8" y="29.5">0451005.MRL 5A</text>
<text x="31.7" y="25.6">F1</text>
<text x="21.4" y="35.3">PGND</text>
<text x="76" y="35.3">PGND</text>
<text x="153.3" y="35.3">IC1</text>
<text x="155.4" y="37.8">BQ25798RQMR</text>
<text x="185.3" y="41.6">R4</text>
<text x="135.1" y="44.1">VBUS</text>
<text x="144.5" y="44.1">PMID</text>
<text x="184.1" y="44.1">100R</text>
<text x="65.9" y="51.8">Q1</text>
<text x="81.2" y="51.8">Q2</text>
<text x="135.1" y="49.2">VAC1</text>
<text x="135.1" y="51.8">ACDRV1</text>
<text x="143.5" y="49.2">BTST1</text>
<text x="178.8" y="50.5">C23</text>
<text x="179.8" y="53">47n 25V</text>
<text x="305.5" y="49.2">BAS116H</text>
<text x="62.9" y="54.3">AON7528</text>
<text x="78.1" y="54.3">AON7528</text>
<text x="99.7" y="56.3">NT4</text>
<text x="135.1" y="56.8">VAC2</text>
<text x="135.1" y="59.4">ACDRV2</text>
<text x="145.3" y="54.3">SW1</text>
<text x="171.3" y="59.4">PGND</text>
<text x="183" y="58.1">27k 1%</text>
<text x="185.3" y="55.6">R5</text>
<text x="308.5" y="54.3">D3</text>
<text x="77.5" y="60.7">D1</text>
<text x="77.5" y="63.2">12V</text>
<text x="135.1" y="64.5">D-</text>
<text x="145.3" y="64.5">SW2</text>
<text x="191" y="65.7">GND</text>
<text x="305.5" y="61.9">BAS116H</text>
<text x="77.5" y="68.3">R1</text>
<text x="77.5" y="70.8">270R</text>
<text x="135.1" y="67">D+</text>
<text x="143.5" y="69.5">BTST2</text>
<text x="308.5" y="67">D4</text>
<text x="16.2" y="75.9">PGND</text>
<text x="17.9" y="73.4">TP3</text>
<text x="135.1" y="72.1">SCL</text>
<text x="135.1" y="74.6">SDA</text>
<text x="144.9" y="74.6">STAT</text>
<text x="174.6" y="74.6">NT1</text>
<text x="241.9" y="77.2">10u 25V</text>
<text x="246.3" y="74.6">C10</text>
<text x="254.6" y="77.2">10u 25V</text>
<text x="260.2" y="74.6">C4</text>
<text x="327.6" y="75.9">R9</text>
<text x="17.9" y="82.2">TP4</text>
<text x="24" y="79.7">PGND</text>
<text x="135.1" y="82.2">CE</text>
<text x="135.1" y="79.7">INT</text>
<text x="144.1" y="79.7">REGN</text>
<text x="327.6" y="78.4">10k</text>
<text x="17.8" y="84.5">SYS</text>
<text x="17.9" y="88.6">TP1</text>
<text x="135.1" y="87.3">QON</text>
<text x="145.6" y="84.8">SYS</text>
<text x="145.8" y="89.9">BAT</text>
<text x="199.3" y="89.9">C21</text>
<text x="210.7" y="89.9">C19</text>
<text x="222.1" y="89.9">C17</text>
<text x="233.6" y="89.9">C14</text>
<text x="246.3" y="89.9">C11</text>
<text x="260.2" y="89.9">C5</text>
<text x="264" y="84.8">PGND</text>
<text x="328.2" y="84.8">R11</text>
<text x="329" y="87.3">1k</text>
<text x="355.6" y="88">Q3</text>
<text x="355.6" y="89.9">PMV16UN</text>
<text x="17.5" y="91.1">GND</text>
<text x="24" y="93.7">PGND</text>
<text x="135.1" y="92.4">ILIM_HIZ</text>
<text x="135.1" y="94.9">PROG</text>
<text x="144.3" y="94.9">SDRV</text>
<text x="194.9" y="92.4">10u 25V</text>
<text x="206.3" y="92.4">10u 25V</text>
<text x="217.8" y="92.4">10u 25V</text>
<text x="229.2" y="92.4">10u 25V</text>
<text x="241.9" y="92.4">10u 25V</text>
<text x="253.4" y="92.4">100n 25V</text>
<text x="135.1" y="100">TS</text>
<text x="143.2" y="101.1" transform="rotate(-90 143.2 101.1)">GND</text>
<text x="144.5" y="100">BATP</text>
<text x="264" y="100">PGND</text>
<text x="177.2" y="105.1">C24</text>
<text x="188.6" y="105.1">C25</text>
<text x="200" y="105.1">C22</text>
<text x="211.5" y="105.1">C20</text>
<text x="217.8" y="107.6">10u 50V</text>
<text x="222.1" y="105.1">C18</text>
<text x="229.2" y="107.6">10u 50V</text>
<text x="233.6" y="105.1">C15</text>
<text x="241.9" y="107.6">10u 50V</text>
<text x="246.3" y="105.1">C12</text>
<text x="253.4" y="107.6">100n 50V</text>
<text x="260.2" y="105.1">C6</text>
<text x="36.8" y="112.7">C1</text>
<text x="36.8" y="110.2">47n 25V</text>
<text x="342.2" y="108.9">R10</text>
<text x="342.3" y="111.5">10k</text>
<text x="97.8" y="116.5">J4</text>
<text x="97.8" y="119.1">MCU / BIAS INTERFACE</text>
<text x="264" y="115.3">PGND</text>
<text x="34.3" y="124.2">L1</text>
<text x="229.2" y="122.9">10u 50V</text>
<text x="233.6" y="120.3">C16</text>
<text x="241.9" y="122.9">10u 50V</text>
<text x="246.3" y="120.3">C13</text>
<text x="253.4" y="122.9">100n 50V</text>
<text x="260.2" y="120.3">C7</text>
<text x="34.3" y="126.7">2.2uH</text>
<text x="86.2" y="129.2">PGND</text>
<text x="264" y="130.5">PGND</text>
<text x="260.2" y="135.6">C8</text>
<text x="36.8" y="140.7">C2</text>
<text x="36.8" y="138.1">47n 25V</text>
<text x="254.1" y="138.1">1nF, 50V</text>
<text x="78.2" y="148.3">2k2</text>
<text x="78.6" y="145.7">R8</text>
<text x="114.3" y="144.5">R6</text>
<text x="114.3" y="147">5k6</text>
<text x="179.3" y="149.6">PWR_FLAG</text>
<text x="207.2" y="149.6">PWR_FLAG</text>
<text x="264" y="145.7">PGND</text>
<text x="68.3" y="155.9">LED</text>
<text x="88.9" y="155.4">C3</text>
<text x="97.5" y="150.5" transform="rotate(-90 97.5 150.5)">NT2</text>
<text x="114.3" y="154.6">R7</text>
<text x="198.4" y="153.4">PWR_FLAG</text>
<text x="253.4" y="153.4">100n 50V</text>
<text x="260.2" y="150.8">C9</text>
<text x="68.8" y="158.4">D2</text>
<text x="88.9" y="157.7">4.7u 25V</text>
<text x="114.3" y="157.2">33k</text>
<text x="127.8" y="158.2">NTC temp sensor</text>
<text x="134.9" y="160.7">J6</text>
<text x="264" y="161">PGND</text>
<text x="84.9" y="166.1">PGND</text>
<text x="109.7" y="167.3">GND</text>
<text x="244.4" y="169.9">R12</text>
<text x="247.2" y="173.7">2R 5% pulse</text>
<text x="246.4" y="185.1">C26</text>
<text x="20.3" y="188.9">H1</text>
<text x="34.3" y="188.9">H2</text>
<text x="48.2" y="188.9">H3</text>
<text x="62.2" y="188.9">H4</text>
<text x="254.6" y="188.9">2.2u 100V X7R</text>
</g>
<g font-size="1.3" fill="#a90000">
<text x="41.8" y="29.1">1</text>
<text x="41.8" y="26.5">2</text>
<text x="76.1" y="29.1">1</text>
<text x="76.1" y="26.5">2</text>
<text x="114.2" y="29.1">1</text>
<text x="114.2" y="26.5">2</text>
<text x="132.6" y="43">2</text>
<text x="149.8" y="43">29</text>
<text x="132" y="50.7">11</text>
<text x="132.6" y="48.1">9</text>
<text x="149.8" y="53.2">28</text>
<text x="150.4" y="48.1">4</text>
<text x="62.8" y="57">5</text>
<text x="70.4" y="57">1</text>
<text x="78" y="57">1</text>
<text x="85.6" y="57">5</text>
<text x="132" y="58.3">10</text>
<text x="132.6" y="55.7">8</text>
<text x="67.2" y="64.2" transform="rotate(-90 67.2 64.2)">4</text>
<text x="82.4" y="64.2" transform="rotate(-90 82.4 64.2)">4</text>
<text x="132.6" y="65.9">6</text>
<text x="132.6" y="63.4">7</text>
<text x="149.8" y="63.4">26</text>
<text x="132" y="71">14</text>
<text x="149.8" y="68.4">19</text>
<text x="132" y="73.5">15</text>
<text x="150.4" y="73.5">1</text>
<text x="132" y="81.1">13</text>
<text x="132" y="78.6">21</text>
<text x="149.8" y="83.7">25</text>
<text x="150.4" y="78.6">5</text>
<text x="132" y="86.2">12</text>
<text x="149.8" y="88.8">22</text>
<text x="346" y="88.8">1</text>
<text x="352.9" y="85.8" transform="rotate(-90 352.9 85.8)">3</text>
<text x="132" y="91.3">17</text>
<text x="132" y="93.8">20</text>
<text x="149.8" y="93.8">24</text>
<text x="352.9" y="93.4" transform="rotate(-90 352.9 93.4)">2</text>
<text x="132" y="98.9">16</text>
<text x="149.8" y="98.9">18</text>
<text x="142.1" y="104.2" transform="rotate(-90 142.1 104.2)">27</text>
<text x="92.6" y="112.9">5</text>
<text x="92.6" y="110.4">6</text>
<text x="92.6" y="118">3</text>
<text x="92.6" y="115.4">4</text>
<text x="92.6" y="123.1">1</text>
<text x="92.6" y="120.5">2</text>
<text x="123.1" y="159.9">1</text>
<text x="123.1" y="157.3">2</text>
</g>
<text font-size="1.3" fill="#0f0f0f" x="340.2" y="100.4" transform="rotate(-90 340.2 100.4)">CHG_GATE</text>
<g font-size="1" fill="#0000c2">
<text x="270.5" y="126.9">PGND = system return; GND = quiet TS / PROG / NTC; NT1 local tie; no PCB moat.</text>
<text x="270.5" y="140.9">CE_N defaults OFF. MAIN_3V3 / CHG_REQ are the only intended control paths; USB 3V3 must not bias CE.</text>
</g>
<text font-size=".9" fill="#0000c2" x="174" y="162.5">PMID bulk C20/C22/C24/C25: DNP in initial VSYS profiles; backup bulk is deferred.</text>
<g font-size=".8" fill="#0000c2">
<text x="24.2" y="38">F1 prototype: Littelfuse 0451005.MRL, 5 A, 125 Vdc; qualify temperature, cable, hot-plug, polarity-FET SOA and coordination.</text>
<text x="24.2" y="41.8">TI Fig. 8-1 VIN damping: 2 ohm series plus 2.2 uF shunt to PGND; exact &gt;=35 V parts pending procurement.</text>
</g>
</svg>
